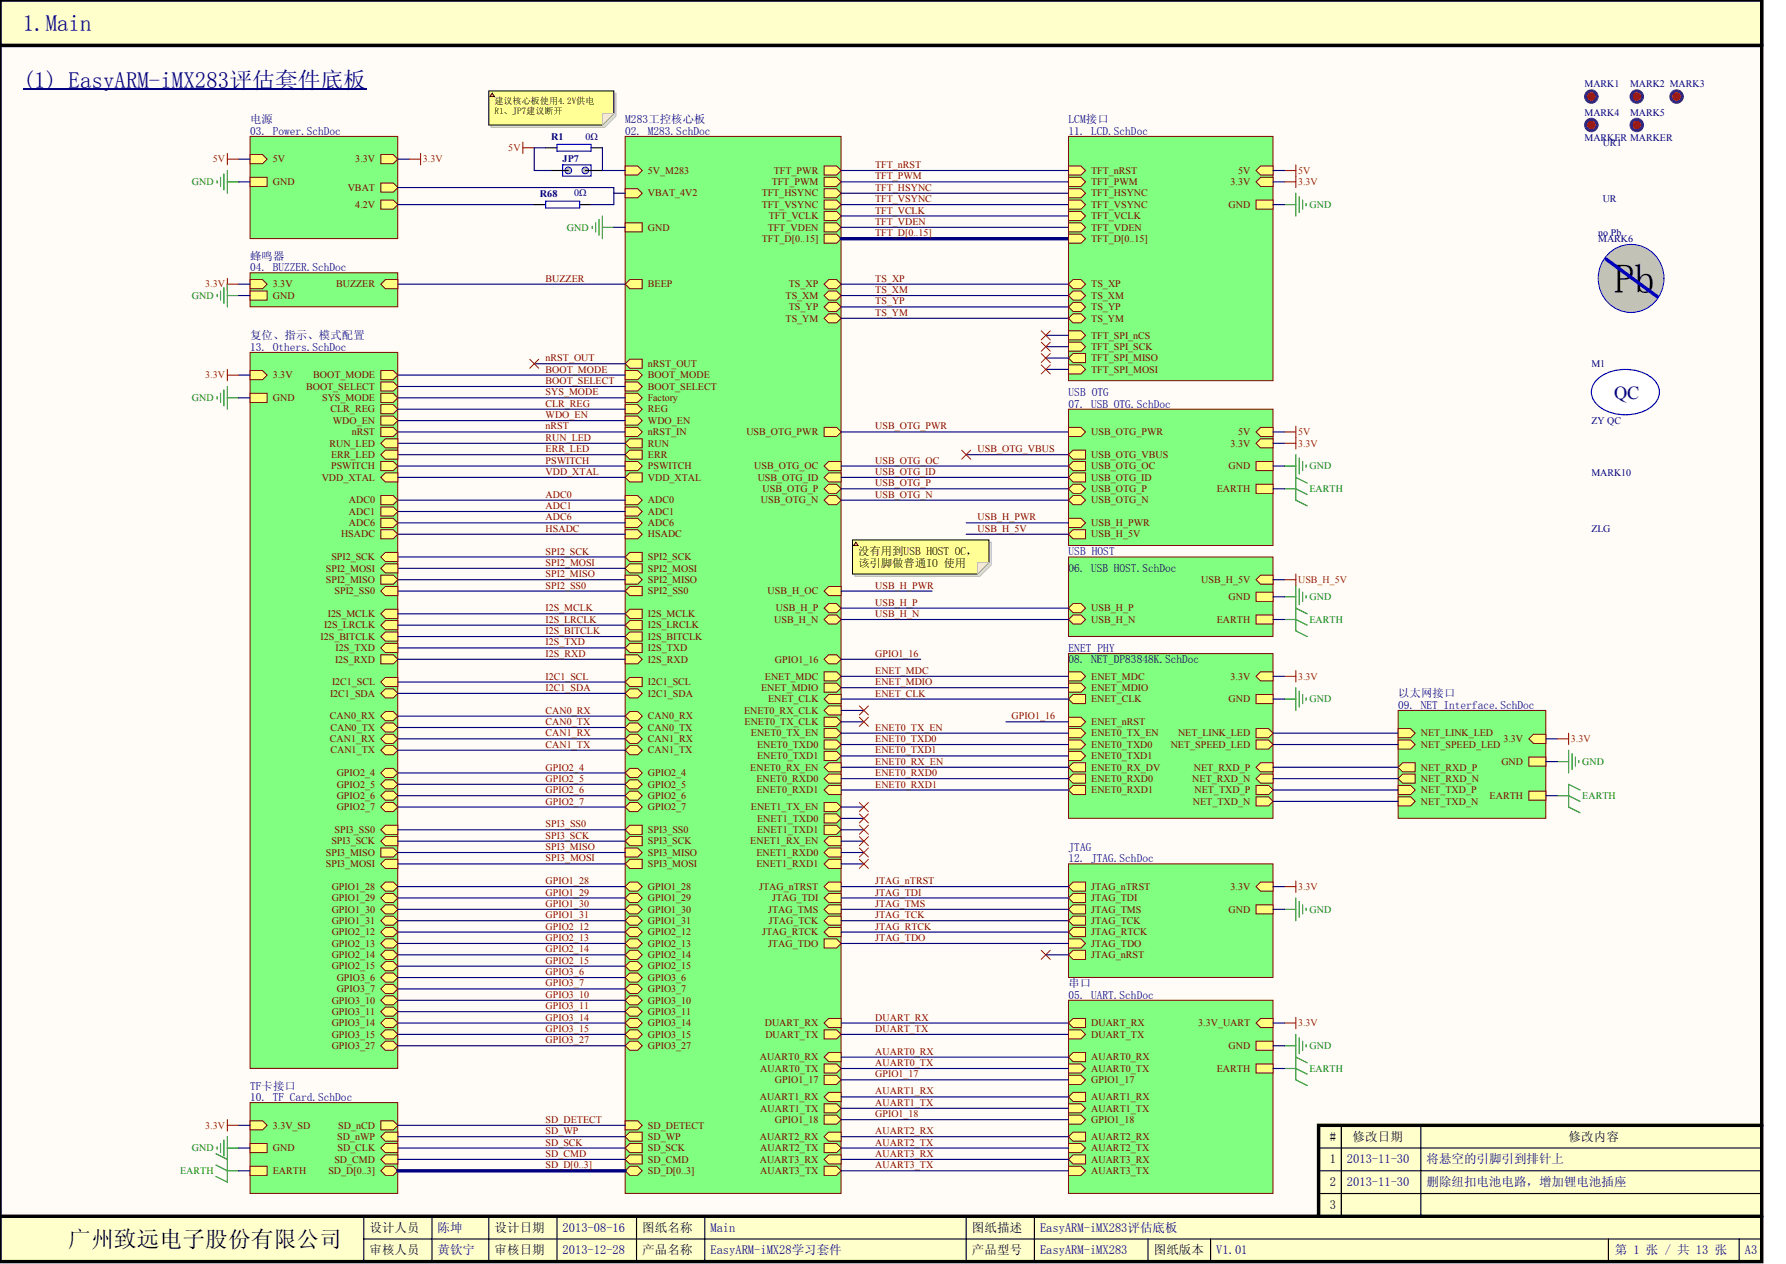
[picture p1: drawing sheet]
<svg xmlns="http://www.w3.org/2000/svg" width="840mm" height="594mm" viewBox="0 0 840 594" stroke-linecap="round" stroke-linejoin="round" font-family="sans-serif">
<path d="M0 0h828v593h-828z" fill="#fffcf8" stroke="#404040" stroke-width=".47"/>
<path d="M620 529h208v43h-208z" fill="#ffc" stroke="#000" stroke-width=".53"/>
<path d="M0 0h828v21h-828z" fill="#ffc" stroke="#a0a0a0" stroke-width="1.6"/>
<path d="M0 21h828" fill="none" stroke="#000" stroke-width="1.6"/>
<path d="M0 572h828v21h-828z" fill="#ffc" stroke="#000" stroke-width=".53"/>
<g fill="none" stroke="#000" stroke-width=".53">
<path d="M620 540h208M631 529v43M668 529v43M620 550h208M171 572v21M203 572v21M230 572v21M262 572v21M299 572v21M331 572v21M454 572v21M486 572v21"/>
<path d="M620 561h208M171 582h657M540 582v11M569 582v11M756 582v11M818 582v11"/>
</g>
<path d="M0 0h828v593h-828zM828 529h-208v43M0 572h828" fill="none" stroke="#000" stroke-width="1.6"/>
<path d="M294 64h101v497h-101z" fill="#80ff80" stroke="#800000" stroke-width=".47"/>
<g fill="#ffff80" stroke="#800000" stroke-width=".47">
<path d="M294 78h6l2 2-2 2h-6z" fill-rule="evenodd"/>
<path d="M294 105h8v4h-8z" fill-rule="evenodd"/>
<path d="M294 185h6l2 2-2 2h-6z" fill-rule="evenodd"/>
<path d="M294 174h6l2 2-2 2h-6z" fill-rule="evenodd"/>
<path d="M294 180h6l2 2-2 2h-6z" fill-rule="evenodd"/>
<path d="M294 196h6l2 2-2 2h-6z" fill-rule="evenodd"/>
<path d="M294 201h6l2 2-2 2h-6z" fill-rule="evenodd"/>
<path d="M294 171l2-2h6v4h-6z" fill-rule="evenodd"/>
<path d="M294 208l2-2h6v4h-6z" fill-rule="evenodd"/>
<path d="M294 214l2-2h6v4h-6z" fill-rule="evenodd"/>
<path d="M294 134l2-3h6v5h-6z" fill-rule="evenodd"/>
<path d="M294 527h6l2 2-2 2h-6z" fill-rule="evenodd"/>
<path d="M294 540l2-3h6v5h-6z" fill-rule="evenodd"/>
<path d="M294 534l2-2h6v4h-6z" fill-rule="evenodd"/>
<path d="M294 550l2-2h4l2 2-2 2h-4z" fill-rule="evenodd"/>
<path d="M294 545l2-2h6v4h-6z" fill-rule="evenodd"/>
<path d="M387 481l3-2h5v4h-5z" fill-rule="evenodd"/>
<path d="M387 484h6l2 2-2 2h-6z" fill-rule="evenodd"/>
<path d="M387 94h6l2 2-2 2h-6z" fill-rule="evenodd"/>
<path d="M387 89h6l2 2-2 2h-6z" fill-rule="evenodd"/>
<path d="M387 99h6l2 3-2 2h-6z" fill-rule="evenodd"/>
<path d="M387 105h6l2 2-2 2h-6z" fill-rule="evenodd"/>
<path d="M387 83h6l2 2-2 3h-6z" fill-rule="evenodd"/>
<path d="M387 110h6l2 2-2 2h-6z" fill-rule="evenodd"/>
<path d="M387 134l3-3h3l2 3-2 2h-3z" fill-rule="evenodd"/>
<path d="M387 139l3-2h3l2 2-2 2h-3z" fill-rule="evenodd"/>
<path d="M387 144l3-2h3l2 2-2 2h-3z" fill-rule="evenodd"/>
<path d="M387 150l3-3h3l2 3-2 2h-3z" fill-rule="evenodd"/>
<path d="M294 233h6l2 2-2 2h-6z" fill-rule="evenodd"/>
<path d="M294 238h6l2 2-2 3h-6z" fill-rule="evenodd"/>
<path d="M294 244h6l2 2-2 2h-6z" fill-rule="evenodd"/>
<path d="M294 249h6l2 2-2 2h-6z" fill-rule="evenodd"/>
<path d="M387 291l3-2h3l2 2-2 2h-3z" fill-rule="evenodd"/>
<path d="M387 286l3-2h3l2 2-2 2h-3z" fill-rule="evenodd"/>
<path d="M387 219l3-2h5v4h-5z" fill-rule="evenodd"/>
<path d="M387 224l3-2h5v5h-5z" fill-rule="evenodd"/>
<path d="M387 230l3-2h3l2 2-2 2h-3z" fill-rule="evenodd"/>
<path d="M387 235l3-2h3l2 2-2 2h-3z" fill-rule="evenodd"/>
<path d="M294 267l2-2h6v4h-6z" fill-rule="evenodd"/>
<path d="M294 270h6l2 2-2 3h-6z" fill-rule="evenodd"/>
<path d="M294 262l2-2h6v4h-6z" fill-rule="evenodd"/>
<path d="M294 278l2-2h6v4h-6z" fill-rule="evenodd"/>
<path d="M387 433l3-2h5v4h-5z" fill-rule="evenodd"/>
<path d="M387 427l3-2h5v5h-5z" fill-rule="evenodd"/>
<path d="M387 422l3-2h5v4h-5z" fill-rule="evenodd"/>
<path d="M387 441h6l2 2-2 3h-6z" fill-rule="evenodd"/>
<path d="M387 438l3-2h5v4h-5z" fill-rule="evenodd"/>
<path d="M387 417l3-2h5v4h-5z" fill-rule="evenodd"/>
<path d="M294 190h6l2 2-2 2h-6z" fill-rule="evenodd"/>
<path d="M294 89h6l2 2-2 2h-6z" fill-rule="evenodd"/>
<path d="M294 217h6l2 2-2 2h-6z" fill-rule="evenodd"/>
<path d="M294 299l2-2h6v4h-6z" fill-rule="evenodd"/>
<path d="M294 294l2-2h6v4h-6z" fill-rule="evenodd"/>
<path d="M294 288l2-2h6v5h-6z" fill-rule="evenodd"/>
<path d="M294 305l2-3h6v5h-6z" fill-rule="evenodd"/>
<path d="M294 308h6l2 2-2 2h-6z" fill-rule="evenodd"/>
<path d="M294 321l2-3h6v5h-6z" fill-rule="evenodd"/>
<path d="M294 326l2-2h4l2 2-2 2h-4z" fill-rule="evenodd"/>
<path d="M294 337l2-3h4l2 3-2 2h-4z" fill-rule="evenodd"/>
<path d="M294 342l2-2h4l2 2-2 2h-4z" fill-rule="evenodd"/>
<path d="M294 347l2-2h4l2 2-2 2h-4z" fill-rule="evenodd"/>
<path d="M294 353l2-3h4l2 3-2 2h-4z" fill-rule="evenodd"/>
<path d="M387 500h6l2 2-2 2h-6z" fill-rule="evenodd"/>
<path d="M387 497l3-2h5v4h-5z" fill-rule="evenodd"/>
<path d="M387 516l3-3h5v5h-5z" fill-rule="evenodd"/>
<path d="M387 519h6l2 2-2 2h-6z" fill-rule="evenodd"/>
<path d="M387 505h6l2 3-2 2h-6z" fill-rule="evenodd"/>
<path d="M387 534l3-2h5v4h-5z" fill-rule="evenodd"/>
<path d="M387 537h6l2 3-2 2h-6z" fill-rule="evenodd"/>
<path d="M387 524h6l2 2-2 2h-6z" fill-rule="evenodd"/>
<path d="M387 545l3-2h5v4h-5z" fill-rule="evenodd"/>
<path d="M387 548h6l2 2-2 2h-6z" fill-rule="evenodd"/>
<path d="M387 278l3-2h5v4h-5z" fill-rule="evenodd"/>
<path d="M387 201h6l2 2-2 2h-6z" fill-rule="evenodd"/>
<path d="M294 399h6l2 2-2 2h-6z" fill-rule="evenodd"/>
<path d="M294 406l2-2h6v4h-6z" fill-rule="evenodd"/>
<path d="M294 395l2-2h6v4h-6z" fill-rule="evenodd"/>
<path d="M294 390l2-2h6v4h-6z" fill-rule="evenodd"/>
<path d="M387 316h6l2 2-2 2h-6z" fill-rule="evenodd"/>
<path d="M387 321h6l2 2-2 2h-6z" fill-rule="evenodd"/>
<path d="M387 337h6l2 2-2 2h-6z" fill-rule="evenodd"/>
<path d="M387 342h6l2 3-2 2h-6z" fill-rule="evenodd"/>
<path d="M387 361l3-3h5v5h-5z" fill-rule="evenodd"/>
<path d="M387 334l3-2h5v4h-5z" fill-rule="evenodd"/>
<path d="M294 224l2-2h6v5h-6z" fill-rule="evenodd"/>
<path d="M387 78h6l2 2-2 2h-6z" fill-rule="evenodd"/>
<path d="M294 459l2-2h4l2 2-2 3h-4z" fill-rule="evenodd"/>
<path d="M294 465l2-2h4l2 2-2 2h-4z" fill-rule="evenodd"/>
<path d="M294 470l2-2h4l2 2-2 2h-4z" fill-rule="evenodd"/>
<path d="M294 475l2-2h4l2 2-2 3h-4z" fill-rule="evenodd"/>
<path d="M294 481l2-2h4l2 2-2 2h-4z" fill-rule="evenodd"/>
<path d="M294 486l2-2h4l2 2-2 2h-4z" fill-rule="evenodd"/>
<path d="M294 492l2-3h4l2 3-2 2h-4z" fill-rule="evenodd"/>
<path d="M294 438l2-2h4l2 2-2 2h-4z" fill-rule="evenodd"/>
<path d="M294 443l2-2h4l2 2-2 3h-4z" fill-rule="evenodd"/>
<path d="M294 449l2-2h4l2 2-2 2h-4z" fill-rule="evenodd"/>
<path d="M294 454l2-2h4l2 2-2 2h-4z" fill-rule="evenodd"/>
<path d="M387 329l3-3h5v5h-5z" fill-rule="evenodd"/>
<path d="M294 417l2-2h4l2 2-2 2h-4z" fill-rule="evenodd"/>
<path d="M294 422l2-2h4l2 2-2 2h-4z" fill-rule="evenodd"/>
<path d="M294 427l2-2h4l2 2-2 3h-4z" fill-rule="evenodd"/>
<path d="M294 433l2-2h4l2 2-2 2h-4z" fill-rule="evenodd"/>
<path d="M387 310l3-2h3l2 2-2 2h-3z" fill-rule="evenodd"/>
<path d="M387 348h6l2 2-2 2h-6z" fill-rule="evenodd"/>
<path d="M387 353h6l2 2-2 2h-6z" fill-rule="evenodd"/>
<path d="M387 366l3-2h5v4h-5z" fill-rule="evenodd"/>
<path d="M387 371l3-2h5v4h-5z" fill-rule="evenodd"/>
<path d="M294 363l2-2h4l2 2-2 2h-4z" fill-rule="evenodd"/>
<path d="M294 369l2-3h4l2 3-2 2h-4z" fill-rule="evenodd"/>
<path d="M294 374l2-2h4l2 2-2 2h-4z" fill-rule="evenodd"/>
<path d="M294 379l2-2h4l2 2-2 2h-4z" fill-rule="evenodd"/>
<path d="M387 377h6l2 2-2 2h-6z" fill-rule="evenodd"/>
<path d="M387 395l3-2h5v4h-5z" fill-rule="evenodd"/>
<path d="M387 383h6l2 2-2 2h-6z" fill-rule="evenodd"/>
<path d="M387 388h6l2 2-2 2h-6z" fill-rule="evenodd"/>
<path d="M387 401l3-2h5v4h-5z" fill-rule="evenodd"/>
<path d="M387 406l3-2h5v4h-5z" fill-rule="evenodd"/>
</g>
<path d="M11 42h161h-161z" fill="#000080"/>
<g fill="none" stroke="#000080" stroke-width=".53">
<path d="M395 91h107M395 96h107M395 85h107M395 102h107M395 107h107M395 134h107M395 139h107M395 150h107M395 144h107M187 176h107M251 171h43M187 182h107"/>
<path d="M187 187h107M187 198h107M187 214h107M187 208h107M187 203h107M395 203h107M395 219h107M454 214h48M187 235h107M395 235h107M395 224h107M395 230h107"/>
<path d="M187 240h107M187 251h107M187 246h107M187 262h107M187 267h107M187 278h107M187 272h107M395 438h107M395 481h107M395 486h107"/>
</g>
<path d="M278 106v1M280 105v4M282 103v8M283 102v10M283 107h6" fill="none" stroke="#008000" stroke-width=".53"/>
<path d="M395 112h107" fill="none" stroke="#000080" stroke-width="1.6"/>
<path d="M502 470h96v91h-96z" fill="#80ff80" stroke="#800000" stroke-width=".47"/>
<g fill="#ffff80" stroke="#800000" stroke-width=".47">
<path d="M590 481l3-2h5v4h-5z" fill-rule="evenodd"/>
<path d="M590 489h8v5h-8z" fill-rule="evenodd"/>
<path d="M502 481l2-2h6v4h-6z" fill-rule="evenodd"/>
<path d="M502 484h6l2 2-2 2h-6z" fill-rule="evenodd"/>
<path d="M590 500h8v4h-8z" fill-rule="evenodd"/>
<path d="M502 497l2-2h6v4h-6z" fill-rule="evenodd"/>
<path d="M502 500h6l2 2-2 2h-6z" fill-rule="evenodd"/>
<path d="M502 516l2-3h6v5h-6z" fill-rule="evenodd"/>
<path d="M502 519h6l2 2-2 2h-6z" fill-rule="evenodd"/>
<path d="M502 505h6l2 3-2 2h-6z" fill-rule="evenodd"/>
<path d="M502 524h6l2 2-2 2h-6z" fill-rule="evenodd"/>
<path d="M502 534l2-2h6v4h-6z" fill-rule="evenodd"/>
<path d="M502 545l2-2h6v4h-6z" fill-rule="evenodd"/>
<path d="M502 548h6l2 2-2 2h-6z" fill-rule="evenodd"/>
<path d="M502 537h6l2 3-2 2h-6z" fill-rule="evenodd"/>
</g>
<path d="M502 192h96v64h-96z" fill="#80ff80" stroke="#800000" stroke-width=".47"/>
<g fill="#ffff80" stroke="#800000" stroke-width=".47">
<path d="M590 203l3-2h5v4h-5z" fill-rule="evenodd"/>
<path d="M590 217h8v4h-8z" fill-rule="evenodd"/>
<path d="M502 201h6l2 2-2 2h-6z" fill-rule="evenodd"/>
<path d="M502 224l2-2h6v5h-6z" fill-rule="evenodd"/>
<path d="M502 230l2-2h4l2 2-2 2h-4z" fill-rule="evenodd"/>
<path d="M502 235l2-2h4l2 2-2 2h-4z" fill-rule="evenodd"/>
<path d="M590 228h8v4h-8z" fill-rule="evenodd"/>
<path d="M502 219l2-2h6v4h-6z" fill-rule="evenodd"/>
<path d="M502 214l2-2h6v4h-6z" fill-rule="evenodd"/>
<path d="M502 244h6l2 2-2 2h-6z" fill-rule="evenodd"/>
<path d="M502 251l2-2h6v4h-6z" fill-rule="evenodd"/>
<path d="M590 208l3-2h5v4h-5z" fill-rule="evenodd"/>
</g>
<path d="M502 262h96v37h-96z" fill="#80ff80" stroke="#800000" stroke-width=".47"/>
<g fill="#ffff80" stroke="#800000" stroke-width=".47">
<path d="M590 272l3-2h5v5h-5z" fill-rule="evenodd"/>
<path d="M590 278h8v5h-8z" fill-rule="evenodd"/>
<path d="M502 286l2-2h4l2 2-2 2h-4z" fill-rule="evenodd"/>
<path d="M502 291l2-2h4l2 2-2 2h-4z" fill-rule="evenodd"/>
<path d="M590 289h8v4h-8z" fill-rule="evenodd"/>
</g>
<path d="M657 334h70v51h-70z" fill="#80ff80" stroke="#800000" stroke-width=".47"/>
<g fill="#ffff80" stroke="#800000" stroke-width=".47">
<path d="M719 347l2-2h6v4h-6z" fill-rule="evenodd"/>
<path d="M719 356h8v4h-8z" fill-rule="evenodd"/>
<path d="M657 342h6l2 3-2 2h-6z" fill-rule="evenodd"/>
<path d="M657 348h6l2 2-2 2h-6z" fill-rule="evenodd"/>
<path d="M657 361l2-3h6v5h-6z" fill-rule="evenodd"/>
<path d="M657 366l2-2h6v4h-6z" fill-rule="evenodd"/>
<path d="M719 372h8v4h-8z" fill-rule="evenodd"/>
<path d="M657 369h6l2 2-2 2h-6z" fill-rule="evenodd"/>
<path d="M657 375h6l2 2-2 2h-6z" fill-rule="evenodd"/>
</g>
<path d="M502 307h96v78h-96z" fill="#80ff80" stroke="#800000" stroke-width=".47"/>
<g fill="#ffff80" stroke="#800000" stroke-width=".47">
<path d="M590 318l3-2h5v4h-5z" fill-rule="evenodd"/>
<path d="M590 342h6l2 3-2 2h-6z" fill-rule="evenodd"/>
<path d="M590 348h6l2 2-2 2h-6z" fill-rule="evenodd"/>
<path d="M590 361l3-3h5v5h-5z" fill-rule="evenodd"/>
<path d="M590 366l3-2h5v4h-5z" fill-rule="evenodd"/>
<path d="M590 326h8v5h-8z" fill-rule="evenodd"/>
<path d="M590 369h6l2 2-2 2h-6z" fill-rule="evenodd"/>
<path d="M590 375h6l2 2-2 2h-6z" fill-rule="evenodd"/>
<path d="M502 337h6l2 2-2 2h-6z" fill-rule="evenodd"/>
<path d="M502 316h6l2 2-2 2h-6z" fill-rule="evenodd"/>
<path d="M502 321h6l2 2-2 2h-6z" fill-rule="evenodd"/>
<path d="M502 342h6l2 3-2 2h-6z" fill-rule="evenodd"/>
<path d="M502 361l2-3h6v5h-6z" fill-rule="evenodd"/>
<path d="M502 329l2-3h6v5h-6z" fill-rule="evenodd"/>
<path d="M502 348h6l2 2-2 2h-6z" fill-rule="evenodd"/>
<path d="M502 353h6l2 2-2 2h-6z" fill-rule="evenodd"/>
<path d="M502 366l2-2h6v4h-6z" fill-rule="evenodd"/>
<path d="M502 371l2-2h6v4h-6z" fill-rule="evenodd"/>
</g>
<path d="M118 518h69v43h-69z" fill="#80ff80" stroke="#800000" stroke-width=".47"/>
<g fill="#ffff80" stroke="#800000" stroke-width=".47">
<path d="M118 527h5l3 2-3 2h-5z" fill-rule="evenodd"/>
<path d="M118 537h8v5h-8z" fill-rule="evenodd"/>
<path d="M179 527h6l2 2-2 2h-6z" fill-rule="evenodd"/>
<path d="M179 534l2-2h6v4h-6z" fill-rule="evenodd"/>
<path d="M179 540l2-3h6v5h-6z" fill-rule="evenodd"/>
<path d="M179 545l2-2h6v4h-6z" fill-rule="evenodd"/>
<path d="M118 548h8v4h-8z" fill-rule="evenodd"/>
<path d="M179 550l2-2h4l2 2-2 2h-4z" fill-rule="evenodd"/>
</g>
<path d="M502 64h96v115h-96z" fill="#80ff80" stroke="#800000" stroke-width=".47"/>
<g fill="#ffff80" stroke="#800000" stroke-width=".47">
<path d="M590 80l3-2h5v4h-5z" fill-rule="evenodd"/>
<path d="M590 85l3-2h5v5h-5z" fill-rule="evenodd"/>
<path d="M590 94h8v4h-8z" fill-rule="evenodd"/>
<path d="M502 134l2-3h4l2 3-2 2h-4z" fill-rule="evenodd"/>
<path d="M502 139l2-2h4l2 2-2 2h-4z" fill-rule="evenodd"/>
<path d="M502 144l2-2h4l2 2-2 2h-4z" fill-rule="evenodd"/>
<path d="M502 150l2-3h4l2 3-2 2h-4z" fill-rule="evenodd"/>
<path d="M502 110h6l2 2-2 2h-6z" fill-rule="evenodd"/>
<path d="M502 83h6l2 2-2 3h-6z" fill-rule="evenodd"/>
<path d="M502 89h6l2 2-2 2h-6z" fill-rule="evenodd"/>
<path d="M502 94h6l2 2-2 2h-6z" fill-rule="evenodd"/>
<path d="M502 99h6l2 3-2 2h-6z" fill-rule="evenodd"/>
<path d="M502 105h6l2 2-2 2h-6z" fill-rule="evenodd"/>
<path d="M502 168l2-2h6v4h-6z" fill-rule="evenodd"/>
<path d="M502 171h6l2 3-2 2h-6z" fill-rule="evenodd"/>
<path d="M502 155h6l2 3-2 2h-6z" fill-rule="evenodd"/>
<path d="M502 161h6l2 2-2 2h-6z" fill-rule="evenodd"/>
<path d="M502 78h6l2 2-2 2h-6z" fill-rule="evenodd"/>
</g>
<path d="M102 85v1M104 83v5M105 82v7M107 80v11M107 85h5" fill="none" stroke="#008000" stroke-width=".53"/>
<path d="M107 72v5M107 75h5M192 75h6M198 72v5" fill="none" stroke="#f00" stroke-width=".53"/>
<path d="M118 64h69v48h-69z" fill="#80ff80" stroke="#800000" stroke-width=".47"/>
<g fill="#ffff80" stroke="#800000" stroke-width=".47">
<path d="M179 73h6l2 2-2 2h-6z" fill-rule="evenodd"/>
<path d="M118 83h8v5h-8z" fill-rule="evenodd"/>
<path d="M118 73h5l3 2-3 2h-5z" fill-rule="evenodd"/>
<path d="M179 86h6l2 2-2 2h-6z" fill-rule="evenodd"/>
<path d="M179 94h6l2 2-2 2h-6z" fill-rule="evenodd"/>
</g>
<path d="M107 174v5M107 176h5" fill="none" stroke="#f00" stroke-width=".53"/>
<path d="M102 186v2M104 185v4M105 183v8M107 182v10M107 187h5" fill="none" stroke="#008000" stroke-width=".53"/>
<path d="M118 166h69v336h-69z" fill="#80ff80" stroke="#800000" stroke-width=".47"/>
<g fill="#ffff80" stroke="#800000" stroke-width=".47">
<path d="M118 174h5l3 2-3 2h-5z" fill-rule="evenodd"/>
<path d="M118 185h8v4h-8z" fill-rule="evenodd"/>
<path d="M179 174h6l2 2-2 2h-6z" fill-rule="evenodd"/>
<path d="M179 180h6l2 2-2 2h-6z" fill-rule="evenodd"/>
<path d="M179 185h6l2 2-2 2h-6z" fill-rule="evenodd"/>
<path d="M179 196h6l2 2-2 2h-6z" fill-rule="evenodd"/>
<path d="M179 201h6l2 2-2 2h-6z" fill-rule="evenodd"/>
<path d="M179 208l2-2h6v4h-6z" fill-rule="evenodd"/>
<path d="M179 214l2-2h6v4h-6z" fill-rule="evenodd"/>
<path d="M179 233h6l2 2-2 2h-6z" fill-rule="evenodd"/>
<path d="M179 238h6l2 2-2 3h-6z" fill-rule="evenodd"/>
<path d="M179 244h6l2 2-2 2h-6z" fill-rule="evenodd"/>
<path d="M179 249h6l2 2-2 2h-6z" fill-rule="evenodd"/>
<path d="M179 262l2-2h6v4h-6z" fill-rule="evenodd"/>
<path d="M179 267l2-2h6v4h-6z" fill-rule="evenodd"/>
<path d="M179 270h6l2 2-2 3h-6z" fill-rule="evenodd"/>
<path d="M179 278l2-2h6v4h-6z" fill-rule="evenodd"/>
<path d="M179 190h6l2 2-2 2h-6z" fill-rule="evenodd"/>
<path d="M179 217h6l2 2-2 2h-6z" fill-rule="evenodd"/>
<path d="M179 299l2-2h6v4h-6z" fill-rule="evenodd"/>
<path d="M179 288l2-2h6v5h-6z" fill-rule="evenodd"/>
<path d="M179 294l2-2h6v4h-6z" fill-rule="evenodd"/>
<path d="M179 305l2-3h6v5h-6z" fill-rule="evenodd"/>
<path d="M179 308h6l2 2-2 2h-6z" fill-rule="evenodd"/>
<path d="M179 321l2-3h6v5h-6z" fill-rule="evenodd"/>
<path d="M179 326l2-2h4l2 2-2 2h-4z" fill-rule="evenodd"/>
<path d="M179 224l2-2h6v5h-6z" fill-rule="evenodd"/>
<path d="M179 363l2-2h4l2 2-2 2h-4z" fill-rule="evenodd"/>
<path d="M179 369l2-3h4l2 3-2 2h-4z" fill-rule="evenodd"/>
<path d="M179 374l2-2h4l2 2-2 2h-4z" fill-rule="evenodd"/>
<path d="M179 379l2-2h4l2 2-2 2h-4z" fill-rule="evenodd"/>
<path d="M179 337l2-3h4l2 3-2 2h-4z" fill-rule="evenodd"/>
<path d="M179 342l2-2h4l2 2-2 2h-4z" fill-rule="evenodd"/>
<path d="M179 347l2-2h4l2 2-2 2h-4z" fill-rule="evenodd"/>
<path d="M179 353l2-3h4l2 3-2 2h-4z" fill-rule="evenodd"/>
<path d="M179 395l2-2h6v4h-6z" fill-rule="evenodd"/>
<path d="M179 406l2-2h6v4h-6z" fill-rule="evenodd"/>
<path d="M179 399h6l2 2-2 2h-6z" fill-rule="evenodd"/>
<path d="M179 390l2-2h6v4h-6z" fill-rule="evenodd"/>
<path d="M179 459l2-2h4l2 2-2 3h-4z" fill-rule="evenodd"/>
<path d="M179 465l2-2h4l2 2-2 2h-4z" fill-rule="evenodd"/>
<path d="M179 470l2-2h4l2 2-2 2h-4z" fill-rule="evenodd"/>
<path d="M179 475l2-2h4l2 2-2 3h-4z" fill-rule="evenodd"/>
<path d="M179 481l2-2h4l2 2-2 2h-4z" fill-rule="evenodd"/>
<path d="M179 486l2-2h4l2 2-2 2h-4z" fill-rule="evenodd"/>
<path d="M179 492l2-3h4l2 3-2 2h-4z" fill-rule="evenodd"/>
<path d="M179 438l2-2h4l2 2-2 2h-4z" fill-rule="evenodd"/>
<path d="M179 443l2-2h4l2 2-2 3h-4z" fill-rule="evenodd"/>
<path d="M179 449l2-2h4l2 2-2 2h-4z" fill-rule="evenodd"/>
<path d="M179 454l2-2h4l2 2-2 2h-4z" fill-rule="evenodd"/>
<path d="M179 417l2-2h4l2 2-2 2h-4z" fill-rule="evenodd"/>
<path d="M179 422l2-2h4l2 2-2 2h-4z" fill-rule="evenodd"/>
<path d="M179 427l2-2h4l2 2-2 3h-4z" fill-rule="evenodd"/>
<path d="M179 433l2-2h4l2 2-2 2h-4z" fill-rule="evenodd"/>
</g>
<path d="M187 134h107M395 286h107M395 291h107M395 433h107M187 529h107M187 534h107M187 540h107M187 545h107" fill="none" stroke="#000080" stroke-width=".53"/>
<g fill="none" stroke="#f00" stroke-width=".53">
<path d="M609 77v11M604 85h5M604 80h5M107 131v5M107 134h5M604 203h5M609 200v6M604 272h5M609 270v5M604 318h5M609 315v6M732 347h5"/>
<path d="M737 345v5M609 478v5M604 481h5M107 526v6M107 529h5"/>
</g>
<g fill="none" stroke="#008000" stroke-width=".53">
<path d="M604 96h5M609 91v11M611 92v8M612 94v4M614 96v1M102 138v1M104 137v4M105 135v8M107 134v10M107 139h5M604 219h5M609 214v21l6 3"/>
<path d="M611 215v8M612 217v4M614 219v1M604 230h5l6 2M609 224l6 3M609 275v22l6 2M611 277v7M612 278v5M614 280v1M604 291h5l6 3M604 280h5M609 286l6 2"/>
<path d="M604 329h5M609 323v11M611 325v7M612 326v5M614 328v1M732 358h5M737 353v10M739 354v8M741 356v4M742 357v1M732 374h5l6 3M743 371l-6-2v10l6 3"/>
<path d="M604 492h5M609 486v22l6 2M609 497l6 3M611 488v7M612 489v5M614 491v1M604 502h5l6 3M102 539v1M104 537v5M105 536v7M107 534v22l-5-3M107 540h5"/>
<path d="M102 548l5 2h5M102 542l5 3"/>
</g>
<path d="M249 169l4 4M253 169l-4 4" fill="none" stroke="#f00" stroke-width=".47"/>
<path d="M502 406h96v53h-96z" fill="#80ff80" stroke="#800000" stroke-width=".47"/>
<g fill="#ffff80" stroke="#800000" stroke-width=".47">
<path d="M590 417l3-2h5v4h-5z" fill-rule="evenodd"/>
<path d="M590 425h8v5h-8z" fill-rule="evenodd"/>
<path d="M502 417l2-2h6v4h-6z" fill-rule="evenodd"/>
<path d="M502 422l2-2h6v4h-6z" fill-rule="evenodd"/>
<path d="M502 427l2-2h6v5h-6z" fill-rule="evenodd"/>
<path d="M502 433l2-2h6v4h-6z" fill-rule="evenodd"/>
<path d="M502 438l2-2h6v4h-6z" fill-rule="evenodd"/>
<path d="M502 441h6l2 2-2 3h-6z" fill-rule="evenodd"/>
<path d="M502 449l2-2h6v4h-6z" fill-rule="evenodd"/>
</g>
<path d="M489 447l5 4M494 447l-5 4" fill="none" stroke="#f00" stroke-width=".47"/>
<path d="M395 417h107M395 422h107M395 427h107" fill="none" stroke="#000080" stroke-width=".53"/>
<path d="M604 417h5M609 414v5" fill="none" stroke="#f00" stroke-width=".53"/>
<path d="M604 427h5M609 422v11M611 424v7M612 425v5M614 427v1" fill="none" stroke="#008000" stroke-width=".53"/>
<path d="M118 128h69v16h-69z" fill="#80ff80" stroke="#800000" stroke-width=".47"/>
<g fill="#ffff80" stroke="#800000" stroke-width=".47">
<path d="M118 131h5l3 3-3 2h-5z" fill-rule="evenodd"/>
<path d="M179 134l2-3h6v5h-6z" fill-rule="evenodd"/>
<path d="M118 137h8v4h-8z" fill-rule="evenodd"/>
</g>
<path d="M289 107h5M187 192h107" fill="none" stroke="#000080" stroke-width=".53"/>
<path d="M745 45h3" fill="none" stroke="#000" stroke-width=".53"/>
<circle cx="748" cy="45" r="3" fill="#800080" stroke="#800080" stroke-width=".47"/>
<circle cx="748" cy="45" r="1.6" fill="#f00" stroke="#f00" stroke-width=".47"/>
<path d="M756 120a16 16 0 0 1 24 3 16 16 0 0 1-9 23 16 16 0 0 1-18-7 16 16 0 0 1 3-19z" fill="#c0c0c0" stroke="#00f" stroke-width=".47"/>
<path d="M755 122l24 17" fill="none" stroke="#0000b4" stroke-width="1.6"/>
<path d="M745 59h3M767 45h2M767 59h2M786 45h2M256 69h6M278 69h5" fill="none" stroke="#000" stroke-width=".53"/>
<g fill="#800080" stroke="#800080" stroke-width=".47">
<circle cx="769" cy="45" r="3"/>
<circle cx="788" cy="45" r="3"/>
<circle cx="748" cy="59" r="3"/>
<circle cx="769" cy="59" r="3"/>
</g>
<g fill="#f00" stroke="#f00" stroke-width=".47">
<circle cx="769" cy="45" r="1.6"/>
<circle cx="788" cy="45" r="1.6"/>
<circle cx="748" cy="59" r="1.6"/>
<circle cx="769" cy="59" r="1.6"/>
</g>
<path d="M246 67v5M246 69h5M604 208h5M609 206v5" fill="none" stroke="#f00" stroke-width=".53"/>
<g fill="none" stroke="#000080" stroke-width=".53">
<path d="M395 80h107M492 158h10M492 163h10M492 168h10M492 174h10M187 219h107M187 224h107M454 251h48M454 246h48M395 278h43M187 288h107M187 294h107"/>
<path d="M187 299h107M187 305h107M187 310h107M395 310h38M395 318h107M187 321h107M187 326h107M187 337h107M395 323h107M395 339h11M395 334h11M395 329h107"/>
<path d="M473 339h29M187 342h107M187 347h107M187 353h107M395 345h107M395 350h107M395 355h107M598 345h59M598 350h59M187 363h107M187 369h107M187 379h107"/>
<path d="M187 374h107M395 361h107M395 366h107M395 371h107M598 361h59M598 366h59M598 371h59M598 377h59M187 390h107M187 395h107M187 401h107M187 406h107"/>
<path d="M187 417h107M187 438h107M187 422h107M187 427h107M187 433h107M187 443h107M187 459h107M187 449h107M187 454h107M395 443h107M187 465h107M187 470h107"/>
<path d="M187 475h107M187 481h107M187 486h107M187 492h107M395 497h107M395 502h107M395 516h107M395 508h107M395 521h107M395 526h107"/>
</g>
<path d="M489 155l5 5M494 155l-5 5M489 161l5 4M489 166l5 4M489 171l5 5M494 161l-5 4M494 166l-5 4M494 171l-5 5M404 337l4 4M404 332l4 4M408 337l-4 4M408 332l-4 4" fill="none" stroke="#f00" stroke-width=".47"/>
<path d="M187 550h107" fill="none" stroke="#000080" stroke-width="1.6"/>
<path d="M262 68h16v3h-16zM265 77h13v6h-13z" fill="none" stroke="#00f" stroke-width=".53"/>
<g fill="#c0c0c0" stroke="#00f" stroke-width=".47">
<circle cx="267" cy="80" r="1.6"/>
<circle cx="275" cy="80" r="1.6"/>
</g>
<path d="M251 96h5M259 80h8M273 96h5M275 80h8" fill="none" stroke="#000" stroke-width=".53"/>
<g fill="none" stroke="#000080" stroke-width=".53">
<path d="M112 75h6M187 75h5M256 69h-5v11h8M283 69v11h11M112 85h6M187 88h102v3h5M187 96h64M289 91v5h-11M598 85h6M598 96h6M598 80h6M112 134h6"/>
<path d="M112 139h6M112 176h6M112 187h6M598 203h6M598 219h6M598 208h6M598 230h6M598 272h6M598 280h6M598 291h6M598 318h6M598 329h6"/>
<path d="M727 347h5M727 358h5M395 379h11M727 374h5M395 385h11M395 390h11M395 395h11M395 401h11M395 406h11M598 417h6M598 427h6M492 449h10"/>
<path d="M598 481h6M598 492h6M598 502h6M112 529h6M112 540h6M395 540h107M395 534h107M112 550h6M395 550h107M395 545h107"/>
</g>
<path d="M404 377l4 4M408 377l-4 4M404 383l4 4M404 388l4 4M404 393l4 4M404 399l4 4M408 383l-4 4M408 388l-4 4M408 393l-4 4M408 399l-4 4M404 404l4 4M408 404l-4 4" fill="none" stroke="#f00" stroke-width=".47"/>
<path d="M256 95h17v3h-17z" fill="none" stroke="#00f" stroke-width=".53"/>
<path d="M751 178a21 21 0 0 1 28 2 9 9 0 0 1-5 13 20 20 0 0 1-25-5 8 8 0 0 1 2-10z" fill="#f0ffff" stroke="#00f" stroke-width=".53"/>
<path d="M452 212l4 4M456 212l-4 4" fill="none" stroke="#f00" stroke-width=".47"/>
<path d="M402 255h64v11l-5 5h-59z" fill-rule="evenodd" fill="#e0ddd7" stroke="#bfbdba" stroke-width=".47"/>
<path d="M401 254h64v10l-5 6h-59z" fill-rule="evenodd" fill="#ffff96" stroke="#000" stroke-width=".47"/>
<path d="M460 264h5l-5 6z" fill="#f2f0d8" stroke="#bfbdba" stroke-width=".47"/>
<path d="M402 255l1 1h-2z" fill="#ffcc78" stroke="#300" stroke-width=".47"/>
<path d="M231 44h59v10l-6 6h-53z" fill-rule="evenodd" fill="#e0ddd7" stroke="#bfbdba" stroke-width=".47"/>
<path d="M230 43h59v10l-6 6h-53z" fill-rule="evenodd" fill="#ffff96" stroke="#000" stroke-width=".47"/>
<path d="M283 53h6l-6 6z" fill="#f2f0d8" stroke="#bfbdba" stroke-width=".47"/>
<path d="M231 44l1 1h-2z" fill="#ffcc78" stroke="#300" stroke-width=".47"/>
<text font-size="19.2" fill="#080d02" x="759" y="138">Pb</text>
<g font-size="10.7" fill="#000080">
<text x="11" y="15">1.Main</text>
<text x="11" y="41">(1) EasyARM-iMX283评估套件底板</text>
</g>
<text font-size="10.7" x="32" y="586">广州致远电子股份有限公司</text>
<text font-size="8.6" fill="#000080" x="759" y="188">QC</text>
<g font-size="5.9">
<text x="625" y="536">#</text>
<text x="636" y="536">修改日期</text>
<text x="737" y="536">修改内容</text>
<text x="625" y="547">1</text>
<text x="625" y="557">2</text>
<text x="625" y="568">3</text>
<text x="174" y="579">设计人员</text>
<text x="232" y="579">设计日期</text>
<text x="302" y="579">图纸名称</text>
<text x="457" y="579">图纸描述</text>
<text x="174" y="590">审核人员</text>
<text x="232" y="590">审核日期</text>
<text x="302" y="590">产品名称</text>
<text x="457" y="590">产品型号</text>
<text x="542" y="590">图纸版本</text>
</g>
<g font-size="5.9" fill="#000080">
<text x="633" y="547">2013-11-30</text>
<text x="671" y="547">将悬空的引脚引到排针上</text>
<text x="633" y="557">2013-11-30</text>
<text x="671" y="557">删除纽扣电池电路，增加锂电池插座</text>
<text x="206" y="579">陈坤</text>
<text x="265" y="579">2013-08-16</text>
<text x="334" y="579">Main</text>
<text x="489" y="579">EasyARM-iMX283评估底板</text>
<text x="206" y="590">黄钦宁</text>
<text x="265" y="590">2013-12-28</text>
<text x="334" y="590">EasyARM-iMX28学习套件</text>
<text x="489" y="590">EasyARM-iMX283</text>
<text x="572" y="590">V1.01</text>
<text x="759" y="590">第 1 张 / 共 13 张</text>
<text x="820" y="590">A3</text>
</g>
<g font-size="5.3" fill="#000080">
<text x="118" y="58">电源</text>
<text x="294" y="58">M283工控核心板</text>
<text x="502" y="58">LCM接口</text>
<text x="118" y="63">03. Power.SchDoc</text>
<text x="294" y="63">02. M283.SchDoc</text>
<text x="502" y="63">11. LCD.SchDoc</text>
<text x="118" y="122">蜂鸣器</text>
<text x="118" y="127">04. BUZZER.SchDoc</text>
<text x="118" y="160">复位、指示、模式配置</text>
<text x="118" y="165">13. Others.SchDoc</text>
<text x="502" y="186">USB OTG</text>
<text x="502" y="192">07. USB OTG.SchDoc</text>
<text x="502" y="261">USB HOST</text>
<text x="502" y="269">06. USB HOST.SchDoc</text>
<text x="502" y="306">ENET_PHY</text>
<text x="502" y="312">08. NET_DP83848K.SchDoc</text>
<text x="657" y="328">以太网接口</text>
<text x="657" y="333">09. NET_Interface.SchDoc</text>
<text x="502" y="400">JTAG</text>
<text x="502" y="405">12. JTAG.SchDoc</text>
<text x="502" y="464">串口</text>
<text x="502" y="469">05. UART.SchDoc</text>
<text x="118" y="512">TF卡接口</text>
<text x="118" y="517">10. TF Card.SchDoc</text>
</g>
<g font-size="5.3">
<text x="403" y="261">没有用到USB HOST OC，</text>
<text x="403" y="266">该引脚做普通IO 使用</text>
</g>
<g font-size="4.8" fill="#000080">
<text x="259" y="66">R1</text>
<text x="265" y="76">JP7</text>
<text x="254" y="92">R68</text>
</g>
<g font-size="4.7" fill="#000080">
<text x="745" y="41">MARK1</text>
<text x="766" y="41">MARK2 MARK3</text>
<text x="745" y="54">MARK4</text>
<text x="766" y="54">MARK5</text>
<text x="275" y="66">0Ω</text>
<text x="745" y="66">MARKER MARKER</text>
<text x="753" y="69">UR1</text>
<text x="270" y="92">0Ω</text>
<text x="753" y="95">UR</text>
<text x="751" y="114">MARK6</text>
<text x="751" y="111">no Pb</text>
<text x="748" y="172">M1</text>
<text x="748" y="199">ZY QC</text>
<text x="748" y="224">MARK10</text>
<text x="748" y="250">ZLG</text>
</g>
<g font-size="4.7" fill="#f00">
<text x="239" y="71">5V</text>
<text x="100" y="76">5V</text>
<text x="199" y="76">3.3V</text>
<text x="610" y="82">5V</text>
<text x="610" y="87">3.3V</text>
<text x="97" y="135">3.3V</text>
<text x="97" y="178">3.3V</text>
<text x="610" y="205">5V</text>
<text x="610" y="210">3.3V</text>
<text x="610" y="274">USB_H_5V</text>
<text x="610" y="319">3.3V</text>
<text x="738" y="349">3.3V</text>
<text x="610" y="418">3.3V</text>
<text x="610" y="482">3.3V</text>
<text x="97" y="530">3.3V</text>
</g>
<g font-size="4.7" fill="#800000">
<text x="128" y="76">5V</text>
<text x="167" y="76">3.3V</text>
<text x="305" y="82">5V_M283</text>
<text x="364" y="82">TFT_PWR</text>
<text x="411" y="79">TFT_nRST</text>
<text x="513" y="82">TFT_nRST</text>
<text x="582" y="82">5V</text>
<text x="128" y="87">GND</text>
<text x="163" y="90">VBAT</text>
<text x="363" y="87">TFT_PWM</text>
<text x="411" y="90">TFT_HSYNC</text>
<text x="411" y="84">TFT_PWM</text>
<text x="513" y="87">TFT_PWM</text>
<text x="579" y="87">3.3V</text>
<text x="305" y="92">VBAT_4V2</text>
<text x="358" y="92">TFT_HSYNC</text>
<text x="411" y="95">TFT_VSYNC</text>
<text x="513" y="92">TFT_HSYNC</text>
<text x="167" y="98">4.2V</text>
<text x="358" y="98">TFT_VSYNC</text>
<text x="411" y="100">TFT_VCLK</text>
<text x="513" y="98">TFT_VSYNC</text>
<text x="578" y="98">GND</text>
<text x="361" y="103">TFT_VCLK</text>
<text x="411" y="106">TFT_VDEN</text>
<text x="513" y="103">TFT_VCLK</text>
<text x="305" y="108">GND</text>
<text x="358" y="114">TFT_D[0..15]</text>
<text x="361" y="108">TFT_VDEN</text>
<text x="411" y="111">TFT_D[0..15]</text>
<text x="513" y="114">TFT_D[0..15]</text>
<text x="513" y="108">TFT_VDEN</text>
<text x="128" y="135">3.3V</text>
<text x="158" y="135">BUZZER</text>
<text x="256" y="132">BUZZER</text>
<text x="305" y="135">BEEP</text>
<text x="371" y="135">TS_XP</text>
<text x="411" y="138">TS_XM</text>
<text x="411" y="132">TS_XP</text>
<text x="513" y="135">TS_XP</text>
<text x="128" y="140">GND</text>
<text x="369" y="140">TS_XM</text>
<text x="411" y="143">TS_YP</text>
<text x="513" y="140">TS_XM</text>
<text x="371" y="146">TS_YP</text>
<text x="411" y="148">TS_YM</text>
<text x="513" y="146">TS_YP</text>
<text x="369" y="151">TS_YM</text>
<text x="513" y="151">TS_YM</text>
<text x="513" y="159">TFT_SPI_nCS</text>
<text x="513" y="164">TFT_SPI_SCK</text>
<text x="256" y="170">nRST_OUT</text>
<text x="305" y="172">nRST_OUT</text>
<text x="513" y="170">TFT_SPI_MISO</text>
<text x="128" y="178">3.3V</text>
<text x="147" y="178">BOOT_MODE</text>
<text x="256" y="175">BOOT_MODE</text>
<text x="305" y="178">BOOT_MODE</text>
<text x="513" y="175">TFT_SPI_MOSI</text>
<text x="144" y="183">BOOT_SELECT</text>
<text x="256" y="180">BOOT_SELECT</text>
<text x="256" y="186">SYS_MODE</text>
<text x="305" y="183">BOOT_SELECT</text>
<text x="128" y="189">GND</text>
<text x="151" y="189">SYS_MODE</text>
<text x="256" y="191">CLR_REG</text>
<text x="305" y="189">Factory</text>
<text x="155" y="194">CLR_REG</text>
<text x="256" y="197">WDO_EN</text>
<text x="305" y="194">REG</text>
<text x="156" y="199">WDO_EN</text>
<text x="256" y="202">nRST</text>
<text x="305" y="199">WDO_EN</text>
<text x="411" y="202">USB_OTG_PWR</text>
<text x="155" y="210">RUN_LED</text>
<text x="165" y="205">nRST</text>
<text x="256" y="207">RUN_LED</text>
<text x="305" y="205">nRST_IN</text>
<text x="305" y="210">RUN</text>
<text x="351" y="205">USB_OTG_PWR</text>
<text x="513" y="205">USB_OTG_PWR</text>
<text x="579" y="210">3.3V</text>
<text x="582" y="205">5V</text>
<text x="156" y="215">ERR_LED</text>
<text x="256" y="213">ERR_LED</text>
<text x="305" y="215">ERR</text>
<text x="460" y="213">USB_OTG_VBUS</text>
<text x="513" y="215">USB_OTG_VBUS</text>
<text x="156" y="221">PSWITCH</text>
<text x="256" y="218">PSWITCH</text>
<text x="305" y="221">PSWITCH</text>
<text x="355" y="221">USB_OTG_OC</text>
<text x="411" y="218">USB_OTG_OC</text>
<text x="513" y="221">USB_OTG_OC</text>
<text x="578" y="221">GND</text>
<text x="151" y="226">VDD_XTAL</text>
<text x="256" y="223">VDD_XTAL</text>
<text x="305" y="226">VDD_XTAL</text>
<text x="356" y="226">USB_OTG_ID</text>
<text x="411" y="223">USB_OTG_ID</text>
<text x="513" y="226">USB_OTG_ID</text>
<text x="256" y="234">ADC0</text>
<text x="358" y="231">USB_OTG_P</text>
<text x="411" y="234">USB_OTG_N</text>
<text x="411" y="229">USB_OTG_P</text>
<text x="513" y="231">USB_OTG_P</text>
<text x="572" y="231">EARTH</text>
<text x="164" y="237">ADC0</text>
<text x="256" y="239">ADC1</text>
<text x="305" y="237">ADC0</text>
<text x="358" y="237">USB_OTG_N</text>
<text x="513" y="237">USB_OTG_N</text>
<text x="164" y="242">ADC1</text>
<text x="256" y="245">ADC6</text>
<text x="305" y="242">ADC1</text>
<text x="460" y="245">USB_H_PWR</text>
<text x="164" y="247">ADC6</text>
<text x="256" y="250">HSADC</text>
<text x="305" y="247">ADC6</text>
<text x="460" y="250">USB_H_5V</text>
<text x="513" y="247">USB_H_PWR</text>
<text x="160" y="253">HSADC</text>
<text x="305" y="253">HSADC</text>
<text x="513" y="253">USB_H_5V</text>
<text x="156" y="263">SPI2_SCK</text>
<text x="256" y="261">SPI2_SCK</text>
<text x="305" y="263">SPI2_SCK</text>
<text x="153" y="269">SPI2_MOSI</text>
<text x="256" y="266">SPI2_MOSI</text>
<text x="305" y="269">SPI2_MOSI</text>
<text x="153" y="274">SPI2_MISO</text>
<text x="256" y="271">SPI2_MISO</text>
<text x="305" y="274">SPI2_MISO</text>
<text x="565" y="274">USB_H_5V</text>
<text x="157" y="279">SPI2_SS0</text>
<text x="256" y="277">SPI2_SS0</text>
<text x="305" y="279">SPI2_SS0</text>
<text x="361" y="279">USB_H_OC</text>
<text x="411" y="277">USB_H_PWR</text>
<text x="578" y="282">GND</text>
<text x="256" y="287">I2S_MCLK</text>
<text x="365" y="287">USB_H_P</text>
<text x="411" y="285">USB_H_P</text>
<text x="513" y="287">USB_H_P</text>
<text x="154" y="290">I2S_MCLK</text>
<text x="256" y="293">I2S_LRCLK</text>
<text x="305" y="290">I2S_MCLK</text>
<text x="364" y="293">USB_H_N</text>
<text x="411" y="290">USB_H_N</text>
<text x="513" y="293">USB_H_N</text>
<text x="572" y="293">EARTH</text>
<text x="152" y="295">I2S_LRCLK</text>
<text x="256" y="298">I2S_BITCLK</text>
<text x="305" y="295">I2S_LRCLK</text>
<text x="151" y="301">I2S_BITCLK</text>
<text x="256" y="303">I2S_TXD</text>
<text x="305" y="301">I2S_BITCLK</text>
<text x="158" y="311">I2S_RXD</text>
<text x="158" y="306">I2S_TXD</text>
<text x="256" y="309">I2S_RXD</text>
<text x="305" y="306">I2S_TXD</text>
<text x="305" y="311">I2S_RXD</text>
<text x="364" y="311">GPIO1_16</text>
<text x="411" y="309">GPIO1_16</text>
<text x="411" y="317">ENET_MDC</text>
<text x="156" y="322">I2C1_SCL</text>
<text x="256" y="319">I2C1_SCL</text>
<text x="305" y="322">I2C1_SCL</text>
<text x="360" y="319">ENET_MDC</text>
<text x="411" y="322">ENET_MDIO</text>
<text x="513" y="319">ENET_MDC</text>
<text x="579" y="319">3.3V</text>
<text x="155" y="327">I2C1_SDA</text>
<text x="256" y="325">I2C1_SDA</text>
<text x="305" y="327">I2C1_SDA</text>
<text x="358" y="325">ENET_MDIO</text>
<text x="411" y="327">ENET_CLK</text>
<text x="513" y="325">ENET_MDIO</text>
<text x="256" y="335">CAN0_RX</text>
<text x="350" y="335">ENET0_RX_CLK</text>
<text x="361" y="330">ENET_CLK</text>
<text x="513" y="330">ENET_CLK</text>
<text x="578" y="330">GND</text>
<text x="155" y="338">CAN0_RX</text>
<text x="256" y="341">CAN0_TX</text>
<text x="305" y="338">CAN0_RX</text>
<text x="350" y="341">ENET0_TX_CLK</text>
<text x="476" y="338">GPIO1_16</text>
<text x="513" y="341">ENET_nRST</text>
<text x="155" y="343">CAN0_TX</text>
<text x="256" y="346">CAN1_RX</text>
<text x="305" y="343">CAN0_TX</text>
<text x="353" y="346">ENET0_TX_EN</text>
<text x="411" y="343">ENET0_TX_EN</text>
<text x="513" y="346">ENET0_TX_EN</text>
<text x="554" y="346">NET_LINK_LED</text>
<text x="668" y="346">NET_LINK_LED</text>
<text x="155" y="349">CAN1_RX</text>
<text x="256" y="351">CAN1_TX</text>
<text x="305" y="349">CAN1_RX</text>
<text x="356" y="351">ENET0_TXD0</text>
<text x="411" y="349">ENET0_TXD0</text>
<text x="513" y="351">ENET0_TXD0</text>
<text x="550" y="351">NET_SPEED_LED</text>
<text x="668" y="351">NET_SPEED_LED</text>
<text x="707" y="349">3.3V</text>
<text x="155" y="354">CAN1_TX</text>
<text x="305" y="354">CAN1_TX</text>
<text x="356" y="357">ENET0_TXD1</text>
<text x="411" y="354">ENET0_TXD1</text>
<text x="411" y="359">ENET0_RX_EN</text>
<text x="513" y="357">ENET0_TXD1</text>
<text x="706" y="359">GND</text>
<text x="158" y="365">GPIO2_4</text>
<text x="256" y="362">GPIO2_4</text>
<text x="305" y="365">GPIO2_4</text>
<text x="353" y="362">ENET0_RX_EN</text>
<text x="411" y="365">ENET0_RXD0</text>
<text x="513" y="362">ENET0_RX_DV</text>
<text x="561" y="362">NET_RXD_P</text>
<text x="668" y="362">NET_RXD_P</text>
<text x="158" y="370">GPIO2_5</text>
<text x="256" y="367">GPIO2_5</text>
<text x="305" y="370">GPIO2_5</text>
<text x="356" y="367">ENET0_RXD0</text>
<text x="411" y="370">ENET0_RXD1</text>
<text x="513" y="367">ENET0_RXD0</text>
<text x="560" y="367">NET_RXD_N</text>
<text x="668" y="367">NET_RXD_N</text>
<text x="158" y="375">GPIO2_6</text>
<text x="256" y="373">GPIO2_6</text>
<text x="305" y="375">GPIO2_6</text>
<text x="356" y="373">ENET0_RXD1</text>
<text x="513" y="373">ENET0_RXD1</text>
<text x="562" y="373">NET_TXD_P</text>
<text x="668" y="373">NET_TXD_P</text>
<text x="700" y="375">EARTH</text>
<text x="158" y="381">GPIO2_7</text>
<text x="256" y="378">GPIO2_7</text>
<text x="305" y="381">GPIO2_7</text>
<text x="353" y="381">ENET1_TX_EN</text>
<text x="561" y="378">NET_TXD_N</text>
<text x="668" y="378">NET_TXD_N</text>
<text x="256" y="389">SPI3_SS0</text>
<text x="356" y="386">ENET1_TXD0</text>
<text x="157" y="392">SPI3_SS0</text>
<text x="256" y="394">SPI3_SCK</text>
<text x="305" y="392">SPI3_SS0</text>
<text x="356" y="392">ENET1_TXD1</text>
<text x="156" y="397">SPI3_SCK</text>
<text x="256" y="400">SPI3_MISO</text>
<text x="305" y="397">SPI3_SCK</text>
<text x="353" y="397">ENET1_RX_EN</text>
<text x="153" y="408">SPI3_MOSI</text>
<text x="153" y="402">SPI3_MISO</text>
<text x="256" y="405">SPI3_MOSI</text>
<text x="305" y="402">SPI3_MISO</text>
<text x="305" y="408">SPI3_MOSI</text>
<text x="356" y="402">ENET1_RXD0</text>
<text x="356" y="408">ENET1_RXD1</text>
<text x="156" y="418">GPIO1_28</text>
<text x="256" y="416">GPIO1_28</text>
<text x="305" y="418">GPIO1_28</text>
<text x="357" y="418">JTAG_nTRST</text>
<text x="411" y="416">JTAG_nTRST</text>
<text x="513" y="418">JTAG_nTRST</text>
<text x="579" y="418">3.3V</text>
<text x="156" y="424">GPIO1_29</text>
<text x="256" y="421">GPIO1_29</text>
<text x="305" y="424">GPIO1_29</text>
<text x="363" y="424">JTAG_TDI</text>
<text x="411" y="421">JTAG_TDI</text>
<text x="513" y="424">JTAG_TDI</text>
<text x="156" y="429">GPIO1_30</text>
<text x="256" y="426">GPIO1_30</text>
<text x="256" y="432">GPIO1_31</text>
<text x="305" y="429">GPIO1_30</text>
<text x="361" y="429">JTAG_TMS</text>
<text x="411" y="426">JTAG_TMS</text>
<text x="411" y="432">JTAG_TCK</text>
<text x="513" y="429">JTAG_TMS</text>
<text x="578" y="429">GND</text>
<text x="156" y="434">GPIO1_31</text>
<text x="256" y="437">GPIO2_12</text>
<text x="305" y="434">GPIO1_31</text>
<text x="361" y="434">JTAG_TCK</text>
<text x="411" y="437">JTAG_RTCK</text>
<text x="513" y="434">JTAG_TCK</text>
<text x="156" y="440">GPIO2_12</text>
<text x="256" y="442">GPIO2_13</text>
<text x="305" y="440">GPIO2_12</text>
<text x="358" y="440">JTAG_RTCK</text>
<text x="411" y="442">JTAG_TDO</text>
<text x="513" y="440">JTAG_RTCK</text>
<text x="156" y="445">GPIO2_13</text>
<text x="256" y="448">GPIO2_14</text>
<text x="305" y="445">GPIO2_13</text>
<text x="361" y="445">JTAG_TDO</text>
<text x="513" y="445">JTAG_TDO</text>
<text x="156" y="450">GPIO2_14</text>
<text x="156" y="456">GPIO2_15</text>
<text x="256" y="453">GPIO2_15</text>
<text x="305" y="450">GPIO2_14</text>
<text x="305" y="456">GPIO2_15</text>
<text x="513" y="450">JTAG_nRST</text>
<text x="158" y="461">GPIO3_6</text>
<text x="256" y="458">GPIO3_6</text>
<text x="305" y="461">GPIO3_6</text>
<text x="158" y="466">GPIO3_7</text>
<text x="256" y="464">GPIO3_7</text>
<text x="305" y="466">GPIO3_7</text>
<text x="156" y="472">GPIO3_10</text>
<text x="256" y="469">GPIO3_10</text>
<text x="305" y="472">GPIO3_10</text>
<text x="156" y="477">GPIO3_11</text>
<text x="256" y="474">GPIO3_11</text>
<text x="256" y="480">GPIO3_14</text>
<text x="305" y="477">GPIO3_11</text>
<text x="411" y="480">DUART_RX</text>
<text x="156" y="482">GPIO3_14</text>
<text x="256" y="485">GPIO3_15</text>
<text x="305" y="482">GPIO3_14</text>
<text x="360" y="482">DUART_RX</text>
<text x="411" y="485">DUART_TX</text>
<text x="513" y="482">DUART_RX</text>
<text x="563" y="482">3.3V_UART</text>
<text x="156" y="488">GPIO3_15</text>
<text x="256" y="490">GPIO3_27</text>
<text x="305" y="488">GPIO3_15</text>
<text x="360" y="488">DUART_TX</text>
<text x="513" y="488">DUART_TX</text>
<text x="156" y="493">GPIO3_27</text>
<text x="305" y="493">GPIO3_27</text>
<text x="411" y="496">AUART0_RX</text>
<text x="578" y="493">GND</text>
<text x="357" y="498">AUART0_RX</text>
<text x="357" y="504">AUART0_TX</text>
<text x="411" y="501">AUART0_TX</text>
<text x="513" y="498">AUART0_RX</text>
<text x="513" y="504">AUART0_TX</text>
<text x="572" y="504">EARTH</text>
<text x="364" y="509">GPIO1_17</text>
<text x="411" y="506">GPIO1_17</text>
<text x="513" y="509">GPIO1_17</text>
<text x="411" y="514">AUART1_RX</text>
<text x="357" y="517">AUART1_RX</text>
<text x="411" y="520">AUART1_TX</text>
<text x="513" y="517">AUART1_RX</text>
<text x="256" y="528">SD_DETECT</text>
<text x="357" y="522">AUART1_TX</text>
<text x="364" y="528">GPIO1_18</text>
<text x="411" y="525">GPIO1_18</text>
<text x="513" y="522">AUART1_TX</text>
<text x="513" y="528">GPIO1_18</text>
<text x="128" y="530">3.3V_SD</text>
<text x="159" y="530">SD_nCD</text>
<text x="256" y="533">SD_WP</text>
<text x="305" y="530">SD_DETECT</text>
<text x="411" y="533">AUART2_RX</text>
<text x="158" y="536">SD_nWP</text>
<text x="256" y="538">SD_SCK</text>
<text x="305" y="536">SD_WP</text>
<text x="357" y="536">AUART2_RX</text>
<text x="411" y="538">AUART2_TX</text>
<text x="513" y="536">AUART2_RX</text>
<text x="128" y="541">GND</text>
<text x="159" y="541">SD_CLK</text>
<text x="256" y="544">SD_CMD</text>
<text x="305" y="541">SD_SCK</text>
<text x="357" y="541">AUART2_TX</text>
<text x="411" y="544">AUART3_RX</text>
<text x="513" y="541">AUART2_TX</text>
<text x="128" y="552">EARTH</text>
<text x="154" y="552">SD_D[0..3]</text>
<text x="157" y="546">SD_CMD</text>
<text x="256" y="549">SD_D[0..3]</text>
<text x="305" y="552">SD_D[0..3]</text>
<text x="305" y="546">SD_CMD</text>
<text x="357" y="546">AUART3_RX</text>
<text x="357" y="552">AUART3_TX</text>
<text x="411" y="549">AUART3_TX</text>
<text x="513" y="546">AUART3_RX</text>
<text x="513" y="552">AUART3_TX</text>
</g>
<g font-size="4.7" fill="#008000">
<text x="90" y="87">GND</text>
<text x="616" y="98">GND</text>
<text x="267" y="108">GND</text>
<text x="90" y="140">GND</text>
<text x="90" y="189">GND</text>
<text x="616" y="221">GND</text>
<text x="616" y="231">EARTH</text>
<text x="616" y="282">GND</text>
<text x="616" y="293">EARTH</text>
<text x="616" y="330">GND</text>
<text x="744" y="359">GND</text>
<text x="744" y="375">EARTH</text>
<text x="616" y="429">GND</text>
<text x="616" y="493">GND</text>
<text x="616" y="504">EARTH</text>
<text x="90" y="541">GND</text>
<text x="85" y="552">EARTH</text>
</g>
<g font-size="4.3">
<text x="232" y="49">建议核心板使用4.2V供电</text>
<text x="232" y="53">R1、JP7建议断开</text>
</g>
</svg>
